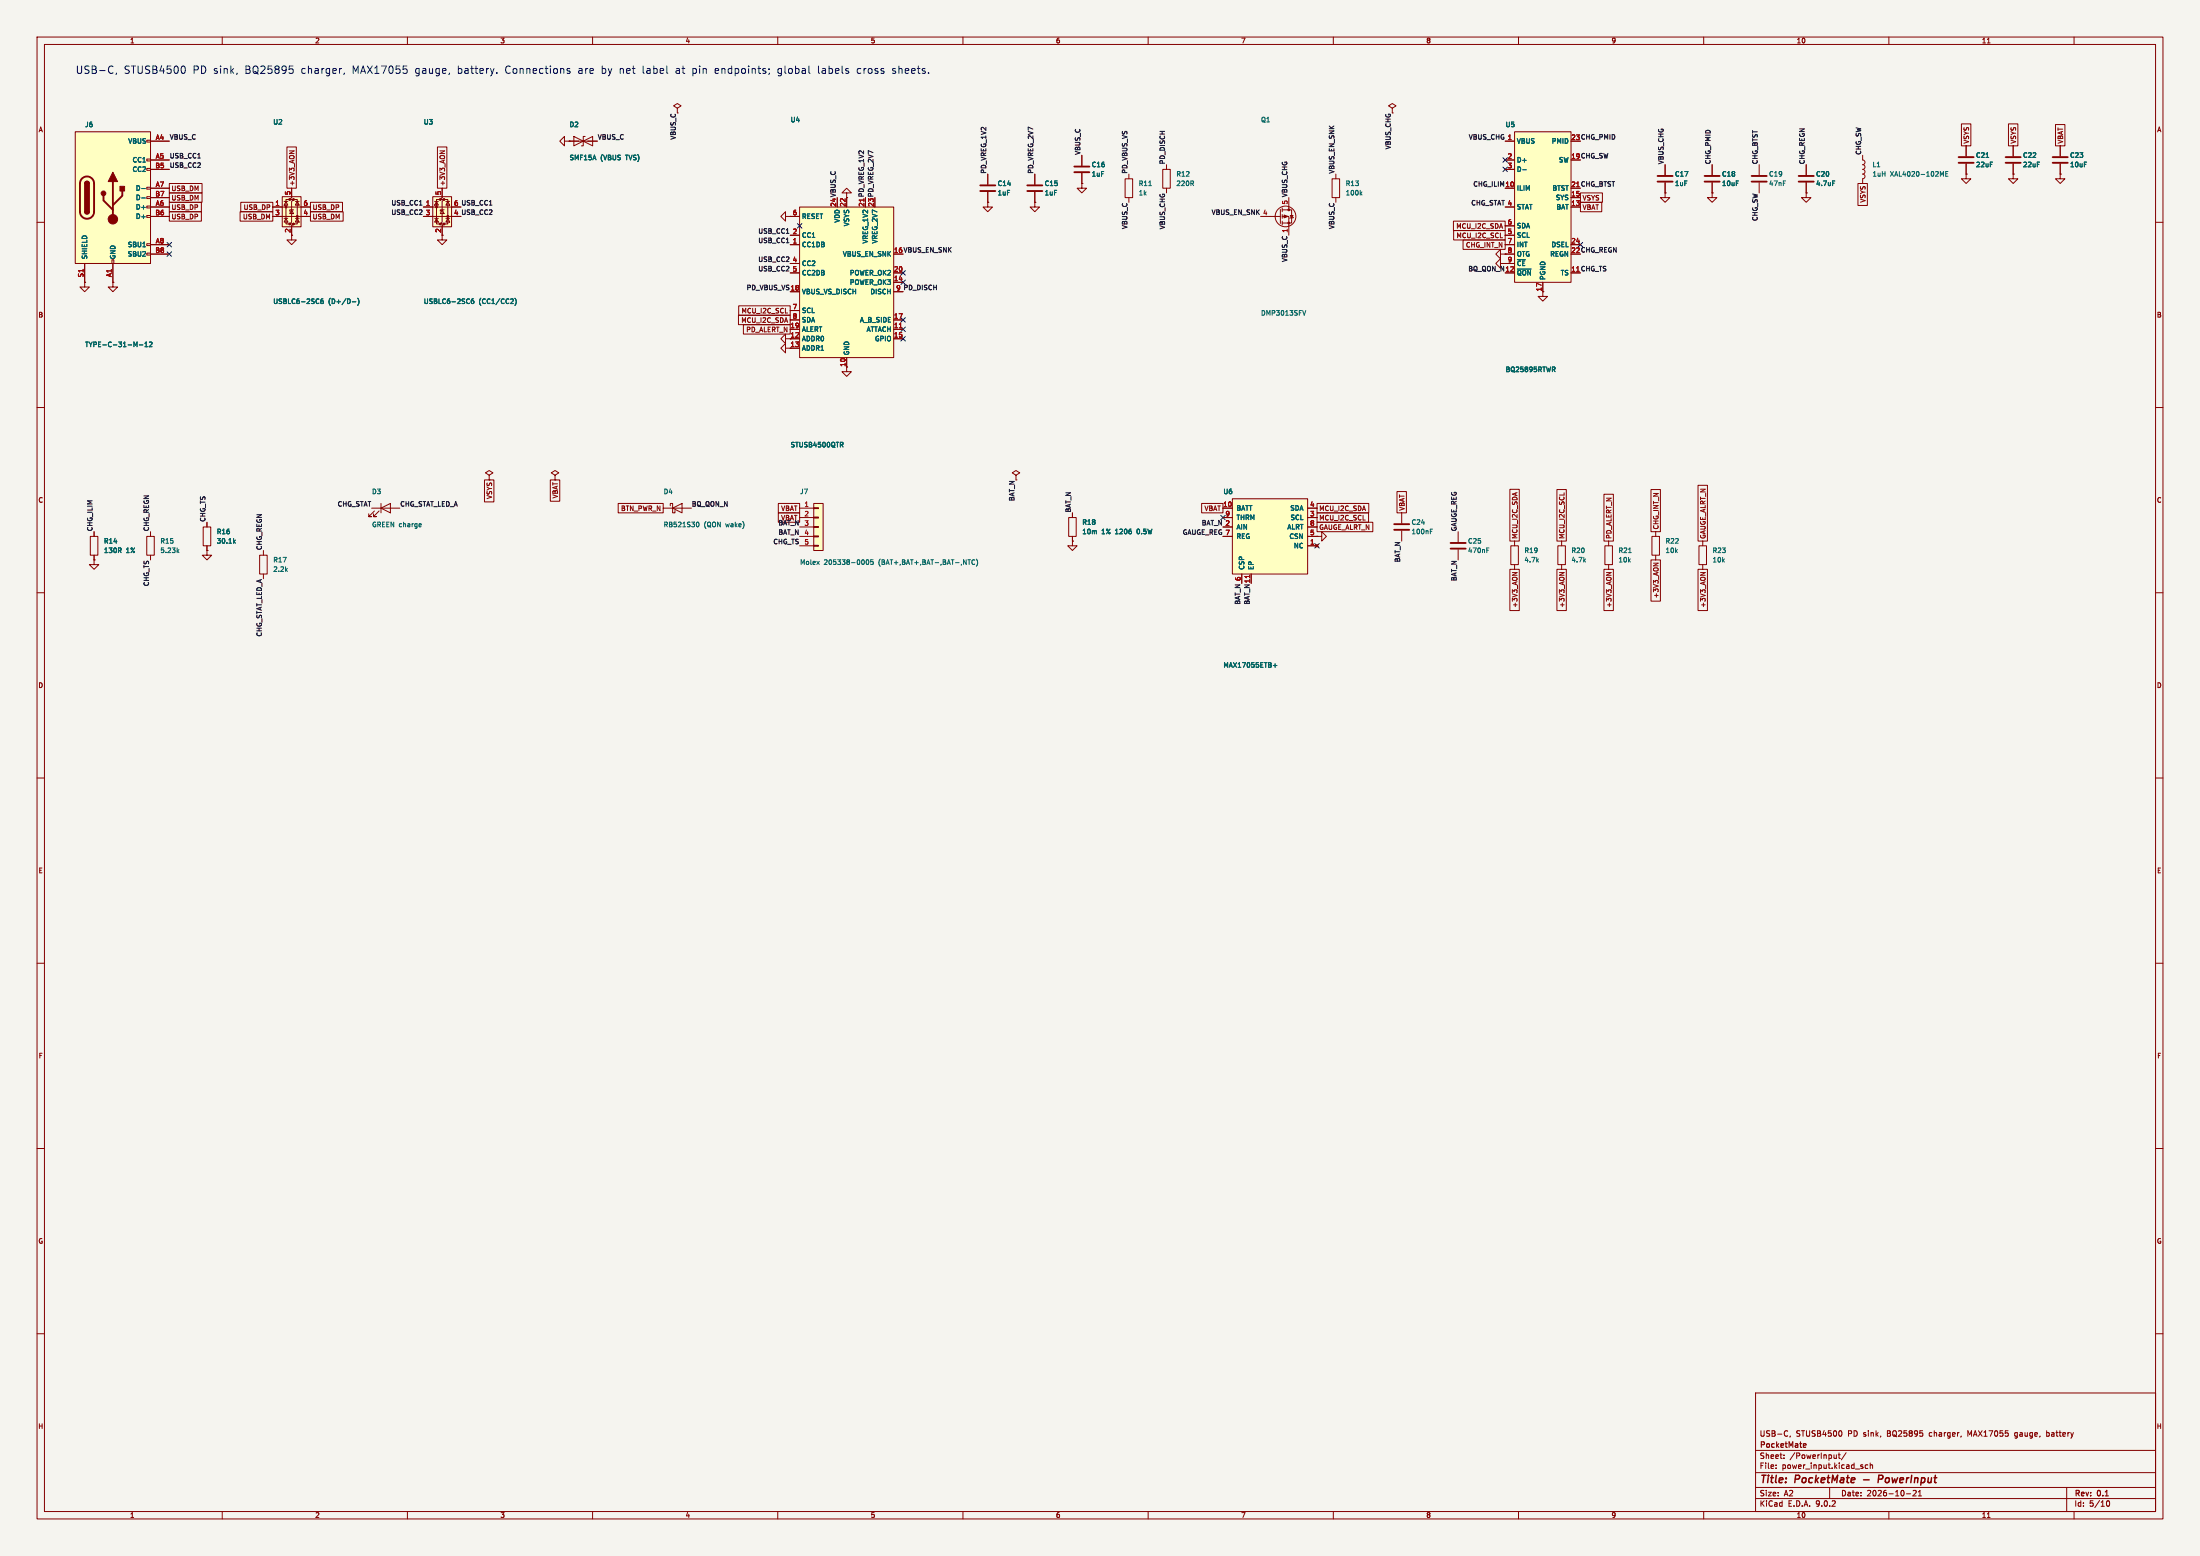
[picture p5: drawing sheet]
<svg xmlns="http://www.w3.org/2000/svg" width="594mm" height="420mm" viewBox="0 0 594 420" stroke-linecap="round" stroke-linejoin="round" font-family="sans-serif">
<path d="M0 0h594v420h-594z" fill="#f5f4ef" stroke="#f5f4ef" stroke-width=".27"/>
<g fill="none" stroke="#840000" stroke-width=".27">
<path d="M10 10h574v400h-574zM12 12h570v396h-570zM60 10v2M110 10v2M160 10v2M210 10v2M260 10v2M310 10v2M360 10v2M410 10v2M460 10v2M510 10v2"/>
<path d="M536.6 11.6h.7M560 10v2M10 60h2M582 60h2M10 110h2M582 110h2M10 160h2M582 160h2M10 210h2M582 210h2M10 260h2M582 260h2"/>
<path d="M10 310h2M582 310h2M10 360h2M474 376h108v32h-108zM582 360h2M474 397.5h108M474 391.5h108M479.5 396.2v.2M479.5 395.4v.2M481.7 393.5v.2M481.7 392.7v.2M482.6 386.2l.1 .1"/>
<path d="M482.7 387.5l-.1 .1M483.4 387.6l-.2 .3M495.8 392.7v1M495.8 393.5l-.2 .2M496.3 392.7h.6M496.5 392.2v1.3l.4 .2M497.1 386.2l.2 .5-.2 .9M498.5 392.1l-1.3 1.9M502.8 395.9l.2 .2-.2 .3M502.8 395.4h.2M504.3 395.4h-.4l-.3 .3 .1 .6h.6M505 395.5l.5-.1 .1 1"/>
<path d="M505 394.9v1.5M529.5 387.6v.2M544 386.8v.7M552.6 386.2v1.5M552.6 387.6l.4 .1M553 386.7h-.4M60 408v2M110 408v2M160 408v2M210 408v2M260 408v2M310 408v2"/>
<path d="M360 408v2M410 408v2M460 408v2M474 404.5h108M474 401.5h108M494 401.5v3M510 408v2M514.7 403.2h1.2M517.3 402.4v.5l-.8 .9h.9M518 403.8h.8M518 402.7l.4-.4v1.5M536.6 409.6h.7"/>
<path d="M558 401.5v6.5M560 408v2M568.7 405.6l.4-.5a.8 .8 0 0 1 .5 .7 .8 .8 0 0 1-.5 .8l-.4-.6"/>
</g>
<path d="M503.2 399.4h1.5M508.1 398.2h-.8l-.2 2M508.1 399.1l-.9 .1" fill="none" stroke="#840000" stroke-width=".4"/>
<path d="M487.1 389.7h.5v.3l-.7 .2M487.6 390.6l-.5 .1" fill="none" stroke="#840000" stroke-width=".3"/>
<path d="M116.8 53.1h5.1v8.1h-5.1z" fill="#ffffc2"/>
<g fill="#840000" stroke="#840000" stroke-width=".27">
<circle cx="117.9" cy="55.9" r=".25"/>
<circle cx="118.9" cy="53.8" r=".25"/>
<circle cx="118.9" cy="60.5" r=".25"/>
<circle cx="119.9" cy="53.8" r=".25"/>
<circle cx="119.9" cy="60.5" r=".25"/>
<circle cx="120.9" cy="58.4" r=".25"/>
</g>
<g fill="none" stroke="#840000" stroke-width=".27">
<path d="M114.3 55.9h10.2M114.3 58.4h7.6M116.8 53.1h5.1v8.1h-5.1zM117.3 58.9h1.1M117.3 54.4h1.1M117.9 54.4l.5 1h-1.1zM117.9 58.9l.5 1h-1.1zM118.9 53.8h-1v6.7h1M119.4 50.8v2.5l-.5 .5h1l-.5 .6v5.5l-.5 .6h1l-.5 .5v2.5M119.4 56.6l.5 1.1h-1zM119.9 56.6h-1v.4M119.9 53.8h1v6.7h-1"/>
<path d="M120.4 58.9h1M120.4 54.4h1M120.9 54.4l.5 1h-1zM120.9 58.9l.5 1h-1zM212.1 58.4v-1.2l-1.3 1.2 1.3 1.3v-1.3h1.3M213.4 58.4h.1M228.6 52.1h1.3l-1.3-1.3-1.3 1.3h1.3v1.2M228.6 53.3h.1M228.6 99.1v1.2h1.3l-1.3 1.3-1.3-1.3h1.3"/>
</g>
<path d="M127.8 80.7l-.5 .3-.1 .7 .3 .2 .4-.1-.1-.6h-.3l-.3 .2M138.5 80.7v.5l-.7 .7h.8M139 80.5a1.46 1.46 0 0 1 0 1.9" fill="none" stroke="#006464" stroke-width=".27"/>
<path d="M215.9 55.9h25.4v40.6h-25.4z" fill="#ffffc2"/>
<g fill="none" stroke="#840000" stroke-width=".27">
<path d="M213.4 58.4h2.5M215.9 55.9h25.4v40.6h-25.4zM228.6 53.3v2.6M213.4 63.5h2.5M213.4 66h2.5M213.4 71.1h2.5M213.4 73.7h2.5M213.4 78.7h2.5M241.3 73.7h2.5M241.3 78.7h2.5M241.3 76.2h2.5M213.4 83.8h2.5"/>
<path d="M213.4 86.4h2.5M213.4 88.9h2.5M213.4 91.4h2.5M213.4 94h2.5M228.6 96.5v2.6M241.3 86.4h2.5M241.3 88.9h2.5M241.3 91.4h2.5"/>
</g>
<path d="M242.8 88.5h.7" fill="none" stroke="#a90000" stroke-width=".27"/>
<path d="M227.4 119.4l.2 .2-.2 .4M227.2 120l.4 .6" fill="none" stroke="#006464" stroke-width=".27"/>
<path d="M408.9 35.6h15.3v40.6h-15.3z" fill="#ffffc2"/>
<g fill="none" stroke="#840000" stroke-width=".27">
<path d="M182.9 29.2l1-.6-1-.7-1 .7 1 .6v1.3M406.4 38.1h2.5M408.9 35.6h15.3v40.6h-15.3zM406.4 43.2h2.5M406.4 45.7h2.5M406.4 50.8h2.5M406.4 55.9h2.5M424.2 55.9h2.5M424.2 53.3h2.5M449.6 52.1v1.2h1.2l-1.2 1.3-1.3-1.3h1.3M449.6 52.1h.1M449.6 44.5v2.7"/>
<path d="M449.6 49.3v2.8M462.3 44.5v2.7M462.3 49.3v2.8M22.9 76.2v1.3h1.2l-1.2 1.2-1.3-1.2h1.3M22.9 76.2h.1M406.4 61h2.5M406.4 63.5h2.5M406.4 66h2.5M406.4 68.6h2.5M406.4 71.1h2.5M406.4 73.7h2.5M416.6 76.2v3.8h1.2l-1.2 1.3-1.3-1.3h1.3"/>
<path d="M424.2 66h2.5"/>
</g>
<path d="M411.1 45.8h1M409.7 72.6h3.7M419.5 99.7l.4 .6M419.6 99.1l.3 .2-.1 .3M419.8 99.7h-.2M419.8 99.6v.1" fill="none" stroke="#006464" stroke-width=".27"/>
<path d="M447.5 47.5h4.1M447.5 49h4.1M460.2 47.5h4.1M460.2 49h4.1" fill="none" stroke="#840000" stroke-width=".51"/>
<path d="M76.2 53.1h5.1v8.1h-5.1z" fill="#ffffc2"/>
<g fill="#840000" stroke="#840000" stroke-width=".27">
<circle cx="77.2" cy="55.9" r=".25"/>
<circle cx="78.2" cy="53.8" r=".25"/>
<circle cx="78.2" cy="60.5" r=".25"/>
<circle cx="79.2" cy="53.8" r=".25"/>
<circle cx="79.2" cy="60.5" r=".25"/>
<circle cx="80.3" cy="58.4" r=".25"/>
</g>
<g fill="none" stroke="#840000" stroke-width=".27">
<path d="M73.7 55.9h10.1M73.7 58.4h10.1M76.2 53.1h5.1v8.1h-5.1zM76.7 58.9h1M76.7 54.4h1M77.2 54.4l.5 1h-1zM77.2 58.9l.5 1h-1zM78.2 53.8h-1v6.7h1M78.7 50.8v2.5l-.5 .5h1l-.5 .6v5.5l-.5 .6h1l-.5 .5v2.5M78.7 56.6l.5 1.1h-1zM79.2 56.6h-1v.4M79.2 53.8h1.1v6.7h-1.1"/>
<path d="M79.8 58.9h1M79.8 54.4h1M80.3 54.4l.5 1h-1zM80.3 58.9l.5 1h-1z"/>
</g>
<path d="M87.2 80.7l-.5 .3-.1 .7 .2 .2 .5-.1-.1-.6h-.4l-.2 .2M95.1 81.5h1M96.6 80.5a1.46 1.46 0 0 1 0 1.9" fill="none" stroke="#006464" stroke-width=".27"/>
<path d="M20.3 35.6h20.3v35.5h-20.3z" fill="#ffffc2"/>
<g fill="none" stroke="#840000" stroke-width=".27">
<path d="M20.3 35.6h20.3v35.5h-20.3zM39.6 37.8h1v.6h-1zM40.6 38.1h5.1M22.9 49.5l.1-.4 .5-.2 .4 .2 .2 .4M22.9 57.2l.1 .4 .5 .2 .4-.2 .2-.4M39.6 42.9h1v.5h-1zM39.6 45.5h1v.5h-1zM39.6 50.5h1v.6h-1zM39.6 53.1h1v.5h-1zM39.6 55.6h1v.5h-1zM39.6 58.2h1v.5h-1zM40.6 43.2h5.1"/>
<path d="M40.6 45.7h5.1M40.6 50.8h5.1M40.6 53.3h5.1M40.6 55.9h5.1M40.6 58.4h5.1M462.3 52.1v1.2h1.2l-1.2 1.3-1.3-1.3h1.3M462.3 52.1h.1M475 44.5v2.7M475 49.3v2.8M22.9 71.1v5.1M30.2 70.1h.5v1h-.5zM30.5 71.1v5.1"/>
<path d="M39.6 65.8h1v.5h-1zM39.6 68.3h1v.5h-1zM40.6 66h5.1M40.6 68.6h5.1M100.3 137.2h7.6M101.1 137.9l-1.5 1.5h.7h-.7v-.7M102.4 137.9l-1.6 1.5h.8h-.8v-.7M102.9 137.2l2.5-1.3v2.5zM102.9 135.9v2.5M132.1 128.3l1-.7-1-.6-1 .6 1 .7v1.2M132.1 129.5h.1M149.9 128.3l1-.7-1-.6-1.1 .6 1.1 .7v1.2"/>
</g>
<path d="M22.1 48.2a1.9 1.9 0 0 1 2.1-.4 1.9 1.9 0 0 1 1.2 1.7v7.7a1.91 1.91 0 0 1-1.9 1.8 1.91 1.91 0 0 1-1.9-1.8v-7.8zM27.9 52.8v1.3l2.6 2.5M30.5 49v10.2M33 51.6v1.2l-2.5 2.6M472.9 47.5h4.1M472.9 49h4.1" fill="none" stroke="#840000" stroke-width=".51"/>
<g fill="#840000" stroke="#840000" stroke-width=".27">
<path d="M22.9 49.5h1.2v7.7h-1.2z"/>
<path d="M23 49.1l.8-.1 .3 .5h-1.2z"/>
<path d="M22.9 57.2h1.2l-.2 .4-.4 .2-.5-.2z"/>
<path d="M30.5 46.5l1.2 2.5h-2.5z"/>
<path d="M32.4 50.3h1.3v1.3h-1.3z"/>
<circle cx="27.9" cy="52.2" r=".63"/>
<circle cx="30.5" cy="59.2" r="1.27"/>
</g>
<path d="M38.3 50.9h.9M38.3 53.4h.9M37.6 93.1h1M39.1 93.6h.7M39.1 92.7l.4-.4v1.3M40.3 92.4l.5-.1 .3 .4-.8 .9h.8M113.6 141.4l.1 .3-.6 .1M113.7 142.1l-.1 .1" fill="none" stroke="#006464" stroke-width=".27"/>
<path d="M219.7 135.9h2.5v12.7h-2.5z" fill="#ffffc2"/>
<g fill="none" stroke="#840000" stroke-width=".27">
<path d="M215.9 137.2h3.8M215.9 139.7h3.8M219.7 135.9h2.5v12.7h-2.5zM219.7 137h1.3v.3h-1.3zM219.7 139.6h1.3v.2h-1.3zM378.5 138.4v2.8M215.9 142.2h3.8M215.9 144.8h3.8M215.9 147.3h3.8M219.7 142.1h1.3v.3h-1.3zM219.7 144.7h1.3v.2h-1.3zM219.7 147.2h1.3v.2h-1.3z"/>
<path d="M355.6 144.8h1.3v-1.3l1.2 1.3-1.2 1.3v-1.3M355.6 144.8h.1M378.5 143.3v2.8M393.7 143.5v2.8M393.7 148.3v2.8"/>
</g>
<path d="M234 151.2l.2-.1a.62 .62 0 0 1 .4 .6 .62 .62 0 0 1-.6 .6l-.1-.4zM235.7 151.1h-.6v.6l.6-.1v.6h-.6M261.3 151.1h.7M261.7 151.1v1.3M263.2 151.2a.56 .56 0 0 0-.8 .5 .56 .56 0 0 0 .8 .5M263.6 150.9a1.46 1.46 0 0 1 0 1.9M386.2 143.4h.4M386.2 142.8h.6M401.4 148.5h.5M401.4 147.9h.6" fill="none" stroke="#006464" stroke-width=".27"/>
<path d="M376.4 141.5h4.1M376.4 143h4.1M391.7 146.6h4M391.7 148.1h4" fill="none" stroke="#840000" stroke-width=".51"/>
<path d="M332.7 134.6h20.4v20.3h-20.4z" fill="#ffffc2"/>
<g fill="none" stroke="#840000" stroke-width=".27">
<path d="M40.6 38.1h5.1M77.5 39.7h2.5v11.1h-2.5zM118.1 39.7h2.6v11.1h-2.6zM152.4 38.1v-1.3l-1.3 1.3 1.3 1.3v-1.3h1.3M153.7 38.1h.1M153.7 38.1h7.6M154.9 36.8v2.6l5.1-2.6v2.6zM158 36.8h-.5v2.6h-.5M375.9 29.2l1-.6-1-.7-1 .7 1 .6v1.3M406.4 38.1h2.5M529.6 33.4h2.5v6h-2.5zM530.9 39.4v2.8"/>
<path d="M542.3 33.4h2.5v6h-2.5zM543.6 39.4v2.8M555 33.6h2.5v5.8h-2.5zM556.3 39.4v2.8M40.6 58.4h5.1M40.6 43.2h5.1M40.6 45.7h5.1M40.6 50.8h5.1M40.6 53.3h5.1M40.6 55.9h5.1M45.7 49.5h8.9v2.6h-8.9zM45.7 52.1h8.9v2.5h-8.9z"/>
<path d="M45.7 54.6h8.7v2.6h-8.7zM45.7 57.1h8.7v2.6h-8.7zM64.8 57.1h8.9v2.6h-8.9zM65 54.6h8.7v2.6h-8.7zM73.7 58.4h2.5M73.7 55.9h2.5M78.1 40.7h1.3l-1.3 .8M78.7 50.8v2.5M81.3 58.4h2.5M81.3 55.9h2.5M83.8 54.6h8.7v2.6h-8.7zM83.8 57.1h8.9v2.6h-8.9z"/>
<path d="M114.3 58.4h2.5M114.3 55.9h2.5M118.8 40.7h1.3l-1.3 .8M119.4 50.8v2.5M121.9 55.9h2.6M213.4 58.4h.1M213.4 58.4h2.5M228.6 53.3h.1M228.6 53.3v2.6M266.7 54.6v1.3h1.3l-1.3 1.3-1.3-1.3h1.3M266.7 54.6h.1M266.7 47v2.8"/>
<path d="M266.7 51.8v2.8M279.4 54.6v1.3h1.3l-1.3 1.3-1.3-1.3h1.3M279.4 54.6h.1M279.4 47v2.8M279.4 51.8v2.8M292.1 49.5v1.3h1.3l-1.3 1.3-1.3-1.3h1.3M292.1 49.5h.1M292.1 41.9v2.8M292.1 46.7v2.8M303.8 48.3h2v5h-2zM304.8 47v1.3M304.8 53.3v1.3"/>
<path d="M313.9 45.7h2.1v5.1h-2.1zM315 44.5v1.2M315 50.8v1.3M340.4 58.4h5.3M345.7 56.5v3.8M346.2 56.6h2.5v3.6h-2.5M346.2 58.4h1.8v5.1M346.2 56.1v1.1M346.2 57.9v1M346.2 59.7v1M348 53.3v3.3M348.4 58.2h.7l-.4 .6z"/>
<path d="M349.2 58.7l-1 .2M359.7 48.3h2v5h-2zM360.7 47v1.3M360.7 53.3v1.3M392.4 59.7h14v2.5h-14zM406.4 43.2h2.5M406.4 45.7h2.5M406.4 50.8h2.5M406.4 55.9h2.5M424.2 53.3h2.5M424.2 55.9h2.5M426.7 54.6h5.8v2.6h-5.8z"/>
<path d="M426.7 52.1h6v2.5h-6zM449.6 52.1h.1M449.6 44.5v2.7M449.6 49.3v2.8M462.3 52.1h.1M462.3 44.5v2.7M462.3 49.3v2.8M487.7 52.1v1.2h1.2l-1.2 1.3-1.3-1.3h1.3M487.7 52.1h.1M487.7 44.5v2.7M487.7 49.3v2.8M501.6 49.5h2.6v6h-2.6z"/>
<path d="M502.9 41.9v1.3l.5 .2 .1 .4-.1 .5-.5 .1M502.9 44.5l.5 .1 .1 .5-.1 .4-.5 .2 .5 .2 .1 .4-.1 .5-.5 .2 .5 .2 .1 .4-.1 .5-.5 .1v1.3M530.9 47v1.3h1.2l-1.2 1.2-1.3-1.2h1.3M530.9 47h.1M530.9 44.2v2.8M543.6 47v1.3h1.2l-1.2 1.2-1.3-1.2h1.3M543.6 47h.1M543.6 44.2v2.8M556.3 47v1.3h1.2l-1.2 1.2-1.3-1.2h1.3M556.3 47h.1M556.3 44.2v2.8M22.9 76.2h.1"/>
<path d="M22.9 71.1v5.1M30.5 76.2v1.3h1.2l-1.2 1.2-1.3-1.2h1.3M30.5 76.2h.1M30.5 71.1v5.1M40.6 66h5.1M40.6 68.6h5.1M78.7 61v3.8h1.3l-1.3 1.2-1.2-1.2h1.2M119.4 61v3.8h1.2l-1.2 1.2-1.3-1.2h1.3M213.4 66h2.5M213.4 63.5h2.5M213.4 71.1h2.5M213.4 73.7h2.5"/>
<path d="M213.4 78.7h2.5M241.3 73.7h2.5M241.3 78.7h2.5M241.3 76.2h2.5M392.5 62.2h13.9v2.6h-13.9zM395 64.8h11.4v2.5h-11.4zM405.1 71.1v-1.2l-1.2 1.2 1.2 1.3v-1.3h1.3M405.1 68.6v-1.3l-1.2 1.3 1.2 1.3v-1.3h1.3M406.4 71.1h.1M406.4 68.6h.1M406.4 66h2.5M406.4 68.6h2.5"/>
<path d="M406.4 63.5h2.5M406.4 71.1h2.5M406.4 73.7h2.5M406.4 61h2.5M416.6 76.2v2.5M424.2 66h2.5M199.4 85.1h14v2.5h-14zM199.4 82.5h14v2.6h-14zM200.7 87.6h12.7v2.6h-12.7zM212.1 91.4v-1.2l-1.3 1.2 1.3 1.3v-1.3h3.8M212.1 94v-1.3l-1.3 1.3 1.3 1.3v-1.3h3.8M213.4 83.8h2.5"/>
<path d="M213.4 86.4h2.5M213.4 88.9h2.5M228.6 96.5v2.6M241.3 86.4h2.5M241.3 88.9h2.5M241.3 91.4h2.5M130.8 129.5h2.6v6h-2.6zM148.6 129.5h2.5v5.8h-2.5zM166.9 135.9h12.2v2.5h-12.2zM179.1 137.2h7.6M181 136.5v-.6h.6v2.5h.6v-.6M181.6 137.2l2.5-1.3v2.5z"/>
<path d="M210.2 138.4h5.7v2.6h-5.7zM210.2 135.9h5.7v2.5h-5.7zM274.3 128.3l1-.7-1-.6-1 .6 1 .7v1.2M288.5 139.7h2.1v5.1h-2.1zM289.6 138.4v1.3M324.5 135.9h5.7v2.5h-5.7zM330.2 137.2h2.5M330.2 139.7h2.5M332.7 134.6h20.4v20.3h-20.4zM353.1 137.2h2.5M353.1 139.7h2.5M355.6 135.9h14v2.5h-14z"/>
<path d="M355.6 138.4h13.9v2.6h-13.9zM377.2 132.7h2.5v5.7h-2.5zM407.7 132.1h2.5v14h-2.5zM420.4 132.1h2.5v14h-2.5zM433.1 133.4h2.5v12.7h-2.5zM445.8 132.1h2.5v11.4h-2.5zM458.5 131h2.5v15.1h-2.5zM24.4 144.8h2v5.1h-2zM25.4 151.1v1.3h1.3l-1.3 1.3-1.3-1.3h1.3M25.4 151.1h.1M25.4 143.5v1.3M25.4 149.9v1.2"/>
<path d="M39.6 144.8h2.1v5.1h-2.1zM40.6 143.5v1.3M40.6 149.9v1.2M54.9 142.2h2v5.1h-2zM55.9 148.6v1.3h1.2l-1.2 1.2-1.3-1.2h1.3M55.9 148.6h.1M55.9 141v1.2M55.9 147.3v1.3M70.1 149.9h2v5h-2zM71.1 148.6v1.3M71.1 154.9v1.3M289.6 146.1v1.2h1.2l-1.2 1.3-1.3-1.3h1.3"/>
<path d="M289.6 146.1h.1M289.6 144.8v1.3M330.2 142.2h2.5M330.2 144.8h2.5M335.3 154.9v2.6M337.8 154.9v2.6M353.1 142.2h2.5M353.1 144.8h2.5M353.1 147.3h2.5M355.2 146.9l.8 .8M355.6 141h15.1v2.5h-15.1zM355.6 144.8h.1"/>
<path d="M356 146.9l-.8 .8M407.7 153.7h2.5v11.1h-2.5zM407.9 147.3h2.1v5.1h-2.1zM408.3 154.5h1.3l-1.3 .8M408.9 146.1v1.2M408.9 152.4v1.3M420.4 153.7h2.5v11.1h-2.5zM420.6 147.3h2.1v5.1h-2.1zM421 154.5h1.3l-1.3 .8M421.6 146.1v1.2M421.6 152.4v1.3M433.1 153.7h2.5v11.1h-2.5z"/>
<path d="M433.3 147.3h2.1v5.1h-2.1zM433.7 154.5h1.3l-1.3 .8M434.3 146.1v1.2M434.3 152.4v1.3M445.8 151.1h2.5v11.2h-2.5zM446 144.8h2.1v5.1h-2.1zM446.4 152h1.3l-1.3 .7M447 143.5v1.3M447 149.9v1.2M458.5 153.7h2.5v11.1h-2.5zM458.7 147.3h2.1v5.1h-2.1zM459.1 154.5h1.3l-1.3 .8"/>
<path d="M459.7 146.1v1.2M459.7 152.4v1.3"/>
<circle cx="347.1" cy="58.4" r="2.79"/>
</g>
<path d="M242.8 88.5h.7M337.4 155.2v.8" fill="none" stroke="#a90000" stroke-width=".27"/>
<g fill="none" stroke="#006464" stroke-width=".27">
<path d="M38.3 50.9h.9M38.3 53.4h.9M310.2 50.1h.7M367.4 52.2l.3 .4M367.7 51.8l-.4 .5M411.1 45.8h1M494.8 48.8h.6M523.9 46.3l.4 .9 .4-.9v1.3M525.3 46.9h.5M526 46.3h-.7v1.3h.7M536.2 42.5h.8M409.7 72.6h3.7"/>
<path d="M37.6 93.1h1M39.1 93.6h.7M39.1 92.7l.4-.4v1.3M40.3 92.4l.5-.1 .3 .4-.8 .9h.8M87.2 80.7l-.5 .3-.1 .7 .2 .2 .5-.1-.1-.6h-.4l-.2 .2M95.1 81.5h1M96.6 80.5a1.46 1.46 0 0 1 0 1.9M127.8 80.7l-.5 .3-.1 .7 .3 .2 .4-.1-.1-.6h-.3l-.3 .2M138.5 80.7v.5l-.7 .7h.8M139 80.5a1.46 1.46 0 0 1 0 1.9M352.6 83.8l-.5 1.3M419.5 99.7l.4 .6"/>
<path d="M419.6 99.1l.3 .2-.1 .3M419.8 99.7h-.2M419.8 99.6v.1M227.4 119.4l.2 .2-.2 .4M227.2 120l.4 .6M47.9 148.7l.4 .5M48.3 148.3l-.5 .5M63.2 146.1l.4 .5M63.6 145.8l-.5 .5M188.1 141.1l.2-.2a.62 .62 0 0 1 .5 .7 .62 .62 0 0 1-.6 .5h-.1M439.7 149.2h.7M343.8 179.6h1"/>
<path d="M344.3 179.2v.9"/>
</g>
<g fill="none" stroke="#840000" stroke-width=".51">
<path d="M264.7 50h4M264.7 51.6h4M277.4 50h4M277.4 51.6h4M290.1 45h4M290.1 46.5h4M485.6 47.5h4.1M485.6 49h4.1M528.8 42.4h4.1M528.8 43.9h4.1M541.5 42.4h4.1M541.5 43.9h4.1"/>
<path d="M554.2 42.4h4.1M554.2 43.9h4.1"/>
</g>
<g fill="#840000" stroke="#840000" stroke-width=".27">
<path d="M346.7 58l1 .4-1 .4z"/>
<circle cx="348" cy="56.6" r=".25"/>
<circle cx="348" cy="60.2" r=".25"/>
</g>
<g fill="none" stroke="#000084" stroke-width=".27">
<path d="M405.8 42.6l1.2 1.2M405.8 45.1l1.2 1.2M407 42.6l-1.2 1.2M407 45.1l-1.2 1.2M45.1 68l1.2 1.2M45.1 65.4l1.2 1.2M46.3 68l-1.2 1.2M46.3 65.4l-1.2 1.2M215.3 60.4l1.2 1.2M216.5 60.4l-1.2 1.2M243.2 75.6l1.2 1.2M243.2 73.1l1.2 1.2"/>
<path d="M244.4 75.6l-1.2 1.2M244.4 73.1l-1.2 1.2M426.1 65.4l1.2 1.2M427.3 65.4l-1.2 1.2M243.2 85.8l1.2 1.2M243.2 88.3l1.2 1.2M243.2 90.8l1.2 1.2M244.4 85.8l-1.2 1.2M244.4 88.3l-1.2 1.2M244.4 90.8l-1.2 1.2M329.6 139.1l1.2 1.2M330.8 139.1l-1.2 1.2"/>
<path d="M355 146.7l1.2 1.2M356.2 146.7l-1.2 1.2"/>
</g>
<g fill="none" stroke="#0000c2" stroke-width=".27">
<path d="M30.4 17.9l.1 .1M30.5 19.6l-.1 .1M31.5 19.7l-.2 .4M49.6 17.8a1.25 1.25 0 0 1 0 2M64 19.7l-.1 .3M78.1 17.8h1M78.3 18.6h.5l.4 .4-.2 .7-.7 .1M92 18.5h.2M93 19.7l-.2 .4M108.9 17.8h.9M109.8 18.7l.1 .3-.1 .7M134.1 19.6v.2"/>
<path d="M153.8 18.6l-.4-.1-.3 .3 .1 .3 .6 .1v.5h-.7M207.7 18.6v.2M207.8 19.7l-.2 .4"/>
</g>
<g font-size="2.8" fill="#0000c2">
<text x="20.3" y="20.1">USB-C,</text>
<text x="33.3" y="20.1">STUSB4500</text>
<text x="52" y="20.1">PD sink,</text>
<text x="66.1" y="20.1">BQ25895</text>
<text x="81.3" y="20.1">charger,</text>
<text x="95.1" y="20.1">MAX17055</text>
<text x="112.1" y="20.1">gauge,</text>
<text x="123.6" y="20.1">battery.</text>
<text x="136.5" y="20.1">Connections</text>
<text x="156.3" y="20.1">are</text>
<text x="162.7" y="20.1">by</text>
<text x="167.6" y="20.1">net</text>
<text x="173.8" y="20.1">label</text>
<text x="182.8" y="20.1">at</text>
<text x="187.4" y="20.1">pin</text>
<text x="193.5" y="20.1">endpoints;</text>
<text x="210.5" y="20.1">global</text>
<text x="221.4" y="20.1">labels</text>
<text x="232.1" y="20.1">cross</text>
<text x="241.7" y="20.1">sheets.</text>
</g>
<g font-size="2.8" fill="#840000">
<text x="475" y="400.9">Title:</text>
<text x="484.7" y="400.9">PocketMate</text>
<text x="508.7" y="400.9">PowerInput</text>
</g>
<g font-size="2.1" fill="#840000">
<text x="475" y="388">USB-C,</text>
<text x="484.9" y="388">STUSB4500</text>
<text x="499" y="388">PD sink,</text>
<text x="509.8" y="388">BQ25895</text>
<text x="521.3" y="388">charger,</text>
<text x="531.8" y="388">MAX17055</text>
<text x="544.7" y="388">gauge,</text>
<text x="553.4" y="388">battery</text>
<text x="475" y="394">Sheet:</text>
<text x="475" y="391.2">PocketMate</text>
<text x="483.2" y="394">/PowerInput/</text>
<text x="475" y="396.7">File:</text>
<text x="481.1" y="396.7">power_input.kicad_sch</text>
<text x="475" y="406.9">KiCad</text>
<text x="475" y="404.1">Size:</text>
<text x="481.7" y="404.1">A2</text>
<text x="482.7" y="406.9">E.D.A.</text>
<text x="490.3" y="406.9">9.0.2</text>
<text x="497" y="404.1">Date:</text>
<text x="504" y="404.1">2026-10-21</text>
<text x="560" y="404.3">Rev:</text>
<text x="560" y="406.9">Id:</text>
<text x="564.1" y="406.9">5/10</text>
<text x="566.4" y="404.3">0.1</text>
</g>
<g font-size="1.8" fill="#840000">
<text x="35" y="11.9">1</text>
<text x="85" y="11.9">2</text>
<text x="135" y="11.9">3</text>
<text x="185" y="11.9">4</text>
<text x="235" y="11.9">5</text>
<text x="285" y="11.9">6</text>
<text x="335" y="11.9">7</text>
<text x="385" y="11.9">8</text>
<text x="435" y="11.9">9</text>
<text x="485" y="11.9">10</text>
<text x="535" y="11.9">11</text>
<text x="10.3" y="35.9">A</text>
<text x="582.3" y="35.9">A</text>
<text x="424.1" y="37.8">23 CHG_PMID</text>
<text x="531.8" y="38.9" transform="rotate(-90 531.8 38.9)">VSYS</text>
<text x="544.5" y="38.9" transform="rotate(-90 544.5 38.9)">VSYS</text>
<text x="557.2" y="38.9" transform="rotate(-90 557.2 38.9)">VBAT</text>
<text x="424.1" y="42.9">19 CHG_SW</text>
<text x="46.2" y="51.8">USB_DM</text>
<text x="79.7" y="50.3" transform="rotate(-90 79.7 50.3)">+3V3_AON</text>
<text x="120.3" y="50.3" transform="rotate(-90 120.3 50.3)">+3V3_AON</text>
<text x="46.2" y="54.3">USB_DM</text>
<text x="46.2" y="56.8">USB_DP</text>
<text x="46.2" y="59.4">USB_DP</text>
<text x="65.5" y="59.4">USB_DM</text>
<text x="65.7" y="56.8">USB_DP</text>
<text x="84.3" y="56.8">USB_DP</text>
<text x="84.3" y="59.4">USB_DM</text>
<text x="122.5" y="58.2">4 USB_CC2</text>
<text x="225.8" y="55.9" transform="rotate(-90 225.8 55.9)">24 VBUS_C</text>
<text x="236" y="55.9" transform="rotate(-90 236 55.9)">23 PD_VREG_2V7</text>
<text x="427.2" y="56.8">VBAT</text>
<text x="427.2" y="54.3">VSYS</text>
<text x="503.9" y="54.8" transform="rotate(-90 503.9 54.8)">VSYS</text>
<text x="393.1" y="61.9">MCU_I2C_SDA</text>
<text x="393.1" y="64.5">MCU_I2C_SCL</text>
<text x="241.3" y="68.3">16 VBUS_EN_SNK</text>
<text x="395.7" y="67">CHG_INT_N</text>
<text x="424.1" y="68.3">22 CHG_REGN</text>
<text x="416.3" y="78.8" transform="rotate(-90 416.3 78.8)">17</text>
<text x="10.3" y="85.9">B</text>
<text x="200" y="87.3">MCU_I2C_SDA</text>
<text x="200.1" y="84.8">MCU_I2C_SCL</text>
<text x="201.4" y="89.9">PD_ALERT_N</text>
<text x="582.3" y="85.9">B</text>
<text x="213.3" y="91.2">12</text>
<text x="213.3" y="93.7">13</text>
<text x="228.3" y="99.1" transform="rotate(-90 228.3 99.1)">10</text>
<text x="10.3" y="135.9">C</text>
<text x="133" y="134.8" transform="rotate(-90 133 134.8)">VSYS</text>
<text x="150.8" y="134.6" transform="rotate(-90 150.8 134.6)">VBAT</text>
<text x="379.4" y="138" transform="rotate(-90 379.4 138)">VBAT</text>
<text x="582.3" y="135.9">C</text>
<text x="167.6" y="138.1">BTN_PWR_N</text>
<text x="210.8" y="138.1">VBAT</text>
<text x="325.1" y="138.1">VBAT</text>
<text x="356.1" y="138.1">MCU_I2C_SDA</text>
<text x="356.1" y="143.2">GAUGE_ALRT_N</text>
<text x="356.1" y="140.7">MCU_I2C_SCL</text>
<text x="448" y="143" transform="rotate(-90 448 143)">CHG_INT_N</text>
<text x="409.9" y="145.6" transform="rotate(-90 409.9 145.6)">MCU_I2C_SDA</text>
<text x="422.6" y="145.6" transform="rotate(-90 422.6 145.6)">MCU_I2C_SCL</text>
<text x="435.3" y="145.6" transform="rotate(-90 435.3 145.6)">PD_ALERT_N</text>
<text x="460.7" y="145.6" transform="rotate(-90 460.7 145.6)">GAUGE_ALRT_N</text>
<text x="448" y="161.6" transform="rotate(-90 448 161.6)">+3V3_AON</text>
<text x="409.9" y="164.1" transform="rotate(-90 409.9 164.1)">+3V3_AON</text>
<text x="422.6" y="164.1" transform="rotate(-90 422.6 164.1)">+3V3_AON</text>
<text x="435.3" y="164.1" transform="rotate(-90 435.3 164.1)">+3V3_AON</text>
<text x="460.7" y="164.1" transform="rotate(-90 460.7 164.1)">+3V3_AON</text>
<text x="10.3" y="185.9">D</text>
<text x="582.3" y="185.9">D</text>
<text x="10.3" y="235.9">E</text>
<text x="582.3" y="235.9">E</text>
<text x="10.3" y="285.9">F</text>
<text x="582.3" y="285.9">F</text>
<text x="10.3" y="335.9">G</text>
<text x="582.3" y="335.9">G</text>
<text x="10.2" y="385.9">H</text>
<text x="582.2" y="385.9">H</text>
<text x="35" y="409.9">1</text>
<text x="85" y="409.9">2</text>
<text x="135" y="409.9">3</text>
<text x="185" y="409.9">4</text>
<text x="235" y="409.9">5</text>
<text x="285" y="409.9">6</text>
<text x="335" y="409.9">7</text>
<text x="385" y="409.9">8</text>
<text x="435" y="409.9">9</text>
<text x="485" y="409.9">10</text>
<text x="535" y="409.9">11</text>
</g>
<g font-size="1.8" fill="#006464">
<text x="22.9" y="34.5">J6</text>
<text x="73.7" y="33.8">U2</text>
<text x="114.3" y="33.8">U3</text>
<text x="153.7" y="34.5">D2</text>
<text x="213.4" y="33.2">U4</text>
<text x="340.4" y="33.2">Q1</text>
<text x="406.4" y="34.5">U5</text>
<text x="34.5" y="39">VBUS</text>
<text x="409.4" y="39">VBUS</text>
<text x="418.9" y="39">PMID</text>
<text x="35.7" y="44">CC1</text>
<text x="35.7" y="46.6">CC2</text>
<text x="153.7" y="43.4">SMF15A</text>
<text x="162.1" y="43.4">(VBUS</text>
<text x="169" y="43.4">TVS)</text>
<text x="294.6" y="47.9">1uF</text>
<text x="294.6" y="45.3">C16</text>
<text x="317.5" y="47.9">R12</text>
<text x="409.4" y="44">D+</text>
<text x="409.4" y="46.6">D-</text>
<text x="420.8" y="44">SW</text>
<text x="452.1" y="47.9">C17</text>
<text x="464.8" y="47.9">C18</text>
<text x="477.5" y="47.9">C19</text>
<text x="490.2" y="47.9">C20</text>
<text x="505.5" y="47.9">1uH</text>
<text x="505.5" y="45.3">L1</text>
<text x="510.3" y="47.9">XAL4020-102ME</text>
<text x="533.4" y="42.8">C21</text>
<text x="533.4" y="45.3">22uF</text>
<text x="546.1" y="42.8">C22</text>
<text x="546.1" y="45.3">22uF</text>
<text x="558.8" y="42.8">C23</text>
<text x="558.8" y="45.3">10uF</text>
<text x="36.6" y="51.7">D-</text>
<text x="269.2" y="52.9">1uF</text>
<text x="269.2" y="50.4">C14</text>
<text x="281.9" y="52.9">1uF</text>
<text x="281.9" y="50.4">C15</text>
<text x="307.3" y="50.4">R11</text>
<text x="307.3" y="52.9">1k</text>
<text x="317.5" y="50.4">220R</text>
<text x="363.2" y="50.4">R13</text>
<text x="363.2" y="52.9">100k</text>
<text x="409.4" y="51.7">ILIM</text>
<text x="419.1" y="51.7">BTST</text>
<text x="452.1" y="50.4">1uF</text>
<text x="464.8" y="50.4">10uF</text>
<text x="477.5" y="50.4">47nF</text>
<text x="490.2" y="50.4">4.7uF</text>
<text x="36.6" y="54.2">D-</text>
<text x="36.6" y="56.7">D+</text>
<text x="36.6" y="59.3">D+</text>
<text x="216.4" y="59.3">RESET</text>
<text x="409.4" y="56.7">STAT</text>
<text x="420" y="54.2">SYS</text>
<text x="420.1" y="56.7">BAT</text>
<text x="216.4" y="64.4">CC1</text>
<text x="226.9" y="60.2" transform="rotate(-90 226.9 60.2)">VDD</text>
<text x="229.5" y="61.2" transform="rotate(-90 229.5 61.2)">VSYS</text>
<text x="234.5" y="65.8" transform="rotate(-90 234.5 65.8)">VREG_1V2</text>
<text x="237.1" y="65.8" transform="rotate(-90 237.1 65.8)">VREG_2V7</text>
<text x="409.4" y="61.8">SDA</text>
<text x="409.4" y="64.4">SCL</text>
<text x="23.7" y="70.1" transform="rotate(-90 23.7 70.1)">SHIELD</text>
<text x="31.3" y="70.1" transform="rotate(-90 31.3 70.1)">GND</text>
<text x="34.4" y="66.9">SBU1</text>
<text x="34.4" y="69.4">SBU2</text>
<text x="216.4" y="66.9">CC1DB</text>
<text x="216.4" y="72">CC2</text>
<text x="227.5" y="69.4">VBUS_EN_SNK</text>
<text x="409.4" y="66.9">INT</text>
<text x="409.4" y="69.4">OTG</text>
<text x="409.4" y="72">~{CE}</text>
<text x="418.4" y="69.4">REGN</text>
<text x="418.8" y="66.9">DSEL</text>
<text x="216.4" y="74.5">CC2DB</text>
<text x="229.3" y="74.5">POWER_OK2</text>
<text x="229.3" y="77.1">POWER_OK3</text>
<text x="409.4" y="74.5">~{QON}</text>
<text x="417.4" y="75.7" transform="rotate(-90 417.4 75.7)">PGND</text>
<text x="421.3" y="74.5">TS</text>
<text x="73.7" y="82.2">USBLC6-2SC6</text>
<text x="88.6" y="82.2">(D+/D-)</text>
<text x="114.3" y="82.2">USBLC6-2SC6</text>
<text x="129.3" y="82.2">(CC1/CC2)</text>
<text x="216.4" y="79.6">VBUS_VS_DISCH</text>
<text x="234.9" y="79.6">DISCH</text>
<text x="216.4" y="84.7">SCL</text>
<text x="216.4" y="87.2">SDA</text>
<text x="216.4" y="89.8">ALERT</text>
<text x="232.1" y="87.2">A_B_SIDE</text>
<text x="233.9" y="89.8">ATTACH</text>
<text x="340.4" y="85.4">DMP3013SFV</text>
<text x="22.9" y="93.9">TYPE-C-31-M-12</text>
<text x="216.4" y="92.3">ADDR0</text>
<text x="216.4" y="94.8">ADDR1</text>
<text x="236.1" y="92.3">GPIO</text>
<text x="229.5" y="96" transform="rotate(-90 229.5 96)">GND</text>
<text x="406.4" y="100.6">BQ25895RTWR</text>
<text x="213.4" y="120.9">STUSB4500QTR</text>
<text x="100.3" y="133.6">D3</text>
<text x="179.1" y="133.6">D4</text>
<text x="215.9" y="133.6">J7</text>
<text x="330.2" y="133.6">U6</text>
<text x="100.3" y="142.5">GREEN charge</text>
<text x="179.1" y="142.5">RB521S30</text>
<text x="190" y="142.5">(QON</text>
<text x="196.1" y="142.5">wake)</text>
<text x="292.1" y="141.8">R18</text>
<text x="333.8" y="138">BATT</text>
<text x="333.8" y="140.6">THRM</text>
<text x="333.8" y="143.1">AIN</text>
<text x="347.5" y="143.1">ALRT</text>
<text x="348.3" y="138">SDA</text>
<text x="348.3" y="140.6">SCL</text>
<text x="381" y="141.8">C24</text>
<text x="27.9" y="146.9">R14</text>
<text x="27.9" y="149.5">130R</text>
<text x="34" y="149.5">1%</text>
<text x="43.2" y="146.9">R15</text>
<text x="43.2" y="149.5">5.23k</text>
<text x="58.4" y="144.4">R16</text>
<text x="58.4" y="146.9">30.1k</text>
<text x="292.1" y="144.4">10m</text>
<text x="297.4" y="144.4">1%</text>
<text x="301.2" y="144.4">1206</text>
<text x="307.2" y="144.4">0.5W</text>
<text x="333.8" y="145.6">REG</text>
<text x="348" y="145.6">CSN</text>
<text x="349.2" y="148.2">NC</text>
<text x="381" y="144.4">100nF</text>
<text x="396.2" y="149.5">470nF</text>
<text x="396.2" y="146.9">C25</text>
<text x="411.5" y="149.5">R19</text>
<text x="424.2" y="149.5">R20</text>
<text x="436.9" y="149.5">R21</text>
<text x="449.6" y="149.5">10k</text>
<text x="449.6" y="146.9">R22</text>
<text x="462.3" y="149.5">R23</text>
<text x="73.7" y="154.5">2.2k</text>
<text x="73.7" y="152">R17</text>
<text x="215.9" y="152.6">Molex</text>
<text x="222.5" y="152.6">205338-0005</text>
<text x="237.3" y="152.6">(BAT+,BAT+,BAT-,BAT-,NTC)</text>
<text x="336.1" y="153.9" transform="rotate(-90 336.1 153.9)">CSP</text>
<text x="338.7" y="153.9" transform="rotate(-90 338.7 153.9)">EP</text>
<text x="411.5" y="152">4.7k</text>
<text x="424.2" y="152">4.7k</text>
<text x="436.9" y="152">10k</text>
<text x="462.3" y="152">10k</text>
<text x="330.2" y="180.4">MAX17055ETB+</text>
</g>
<g font-size="1.8" fill="#a90000">
<text x="41.9" y="37.8">A4</text>
<text x="407" y="37.8">1</text>
<text x="424.1" y="37.8">23</text>
<text x="41.8" y="45.5">B5</text>
<text x="41.9" y="42.9">A5</text>
<text x="407" y="42.9">2</text>
<text x="407" y="45.5">3</text>
<text x="424.1" y="42.9">19</text>
<text x="41.8" y="53.1">B7</text>
<text x="41.9" y="50.5">A7</text>
<text x="78.5" y="52.8" transform="rotate(-90 78.5 52.8)">5</text>
<text x="119.1" y="52.8" transform="rotate(-90 119.1 52.8)">5</text>
<text x="406.4" y="50.5">10</text>
<text x="424.1" y="50.5">21 CHG_BTST</text>
<text x="424.1" y="53.1">15</text>
<text x="424.1" y="50.5">21</text>
<text x="41.8" y="58.2">B6</text>
<text x="41.9" y="55.6">A6</text>
<text x="74.2" y="55.6">1</text>
<text x="74.2" y="58.2">3</text>
<text x="81.8" y="55.6">6</text>
<text x="81.8" y="58.2">4</text>
<text x="114.9" y="55.6">1</text>
<text x="114.9" y="58.2">3</text>
<text x="122.5" y="55.6">6</text>
<text x="122.5" y="58.2">4</text>
<text x="213.9" y="58.2">6</text>
<text x="225.8" y="55.9" transform="rotate(-90 225.8 55.9)">24</text>
<text x="228.3" y="55.9" transform="rotate(-90 228.3 55.9)">22</text>
<text x="233.4" y="55.9" transform="rotate(-90 233.4 55.9)">21 PD_VREG_1V2</text>
<text x="233.4" y="55.9" transform="rotate(-90 233.4 55.9)">21</text>
<text x="236" y="55.9" transform="rotate(-90 236 55.9)">23</text>
<text x="407" y="55.6">4</text>
<text x="424.1" y="55.6">13</text>
<text x="41.9" y="65.8">A8</text>
<text x="78.5" y="62.9" transform="rotate(-90 78.5 62.9)">2</text>
<text x="119.1" y="62.9" transform="rotate(-90 119.1 62.9)">2</text>
<text x="213.9" y="63.2">2</text>
<text x="213.9" y="65.8">1</text>
<text x="407" y="60.7">6</text>
<text x="407" y="63.2">5</text>
<text x="407" y="65.8">7</text>
<text x="424.1" y="65.8">24</text>
<text x="41.8" y="68.3">B8</text>
<text x="213.9" y="70.9">4</text>
<text x="241.3" y="68.3">16</text>
<text x="407" y="68.3">8</text>
<text x="407" y="70.9">9</text>
<text x="424.1" y="68.3">22</text>
<text x="22.6" y="75" transform="rotate(-90 22.6 75)">S1</text>
<text x="30.2" y="74.9" transform="rotate(-90 30.2 74.9)">A1</text>
<text x="213.9" y="73.4">5</text>
<text x="241.3" y="73.4">20</text>
<text x="241.3" y="75.9">14</text>
<text x="406.4" y="73.4">12</text>
<text x="424.1" y="73.4">11 CHG_TS</text>
<text x="424.1" y="73.4">11</text>
<text x="213.3" y="78.5">18</text>
<text x="213.9" y="83.6">7</text>
<text x="241.9" y="78.5">9</text>
<text x="213.3" y="88.6">19</text>
<text x="213.9" y="86.1">8</text>
<text x="241.3" y="86.1">17</text>
<text x="241.3" y="88.6">11</text>
<text x="241.3" y="91.2">15</text>
<text x="217.1" y="136.9">1</text>
<text x="330.2" y="136.9">10</text>
<text x="353.6" y="136.9">4</text>
<text x="217.1" y="139.4">2</text>
<text x="217.1" y="142">3</text>
<text x="330.8" y="139.4">9</text>
<text x="330.8" y="142">2</text>
<text x="353.6" y="139.4">3</text>
<text x="353.6" y="142">8</text>
<text x="217.1" y="144.5">4</text>
<text x="217.1" y="147.1">5</text>
<text x="330.8" y="144.5">7</text>
<text x="353.6" y="144.5">5</text>
<text x="353.6" y="147.1">1</text>
<text x="335" y="156.9" transform="rotate(-90 335 156.9)">6</text>
<text x="337.6" y="157.5" transform="rotate(-90 337.6 157.5)">11</text>
</g>
<g font-size="1.8" fill="#0f0f0f">
<text x="45.7" y="37.8">VBUS_C</text>
<text x="161.3" y="37.8">VBUS_C</text>
<text x="182.5" y="37.8" transform="rotate(-90 182.5 37.8)">VBUS_C</text>
<text x="291.8" y="41.9" transform="rotate(-90 291.8 41.9)">VBUS_C</text>
<text x="375.6" y="40.4" transform="rotate(-90 375.6 40.4)">VBUS_CHG</text>
<text x="396.5" y="37.8">VBUS_CHG 1</text>
<text x="502.6" y="41.9" transform="rotate(-90 502.6 41.9)">CHG_SW</text>
<text x="45.7" y="45.4">USB_CC2</text>
<text x="45.7" y="42.8">USB_CC1</text>
<text x="266.4" y="47" transform="rotate(-90 266.4 47)">PD_VREG_1V2</text>
<text x="279.1" y="47" transform="rotate(-90 279.1 47)">PD_VREG_2V7</text>
<text x="304.5" y="47" transform="rotate(-90 304.5 47)">PD_VBUS_VS</text>
<text x="314.6" y="44.4" transform="rotate(-90 314.6 44.4)">PD_DISCH</text>
<text x="360.3" y="47" transform="rotate(-90 360.3 47)">VBUS_EN_SNK</text>
<text x="449.2" y="44.4" transform="rotate(-90 449.2 44.4)">VBUS_CHG</text>
<text x="461.9" y="44.4" transform="rotate(-90 461.9 44.4)">CHG_PMID</text>
<text x="474.6" y="44.4" transform="rotate(-90 474.6 44.4)">CHG_BTST</text>
<text x="487.3" y="44.4" transform="rotate(-90 487.3 44.4)">CHG_REGN</text>
<text x="397.7" y="50.5">CHG_ILIM 10</text>
<text x="105.6" y="55.5">USB_CC1</text>
<text x="105.6" y="58.1">USB_CC2</text>
<text x="122.5" y="55.6">6 USB_CC1</text>
<text x="327" y="58.1">VBUS_EN_SNK 4</text>
<text x="347.7" y="55.3" transform="rotate(-90 347.7 55.3)">5 VBUS_CHG</text>
<text x="397.1" y="55.5">CHG_STAT 4</text>
<text x="474.6" y="59.8" transform="rotate(-90 474.6 59.8)">CHG_SW</text>
<text x="204.6" y="65.7">USB_CC1</text>
<text x="204.6" y="63.2">USB_CC1</text>
<text x="304.5" y="61.9" transform="rotate(-90 304.5 61.9)">VBUS_C</text>
<text x="314.6" y="62" transform="rotate(-90 314.6 62)">VBUS_CHG</text>
<text x="360.3" y="61.9" transform="rotate(-90 360.3 61.9)">VBUS_C</text>
<text x="204.6" y="70.8">USB_CC2</text>
<text x="347.6" y="70.8" transform="rotate(-90 347.6 70.8)">VBUS_C 1</text>
<text x="204.6" y="73.3">USB_CC2</text>
<text x="396.3" y="73.3">BQ_QON_N12</text>
<text x="201.5" y="78.4">PD_VBUS_VS18</text>
<text x="241.9" y="78.5">9 PD_DISCH</text>
<text x="91.1" y="136.8">CHG_STAT</text>
<text x="107.9" y="136.8">CHG_STAT_LED_A</text>
<text x="186.7" y="136.8">BQ_QON_N</text>
<text x="274" y="135.4" transform="rotate(-90 274 135.4)">BAT_N</text>
<text x="25.1" y="143.5" transform="rotate(-90 25.1 143.5)">CHG_ILIM</text>
<text x="40.3" y="143.5" transform="rotate(-90 40.3 143.5)">CHG_REGN</text>
<text x="55.5" y="141" transform="rotate(-90 55.5 141)">CHG_TS</text>
<text x="210.1" y="141.9">BAT_N</text>
<text x="210.8" y="140.7">VBAT</text>
<text x="289.2" y="138.4" transform="rotate(-90 289.2 138.4)">BAT_N</text>
<text x="324.4" y="141.9">BAT_N 2</text>
<text x="393.4" y="143.5" transform="rotate(-90 393.4 143.5)">GAUGE_REG</text>
<text x="70.8" y="148.6" transform="rotate(-90 70.8 148.6)">CHG_REGN</text>
<text x="208.7" y="147">CHG_TS</text>
<text x="210.1" y="144.4">BAT_N</text>
<text x="319.2" y="144.4">GAUGE_REG 7</text>
<text x="378.1" y="151.9" transform="rotate(-90 378.1 151.9)">BAT_N</text>
<text x="40.3" y="158.3" transform="rotate(-90 40.3 158.3)">CHG_TS</text>
<text x="393.4" y="157" transform="rotate(-90 393.4 157)">BAT_N</text>
<text x="334.9" y="163.3" transform="rotate(-90 334.9 163.3)">BAT_N 6</text>
<text x="337.5" y="163.3" transform="rotate(-90 337.5 163.3)">BAT_N11</text>
<text x="70.8" y="172" transform="rotate(-90 70.8 172)">CHG_STAT_LED_A</text>
</g>
</svg>
